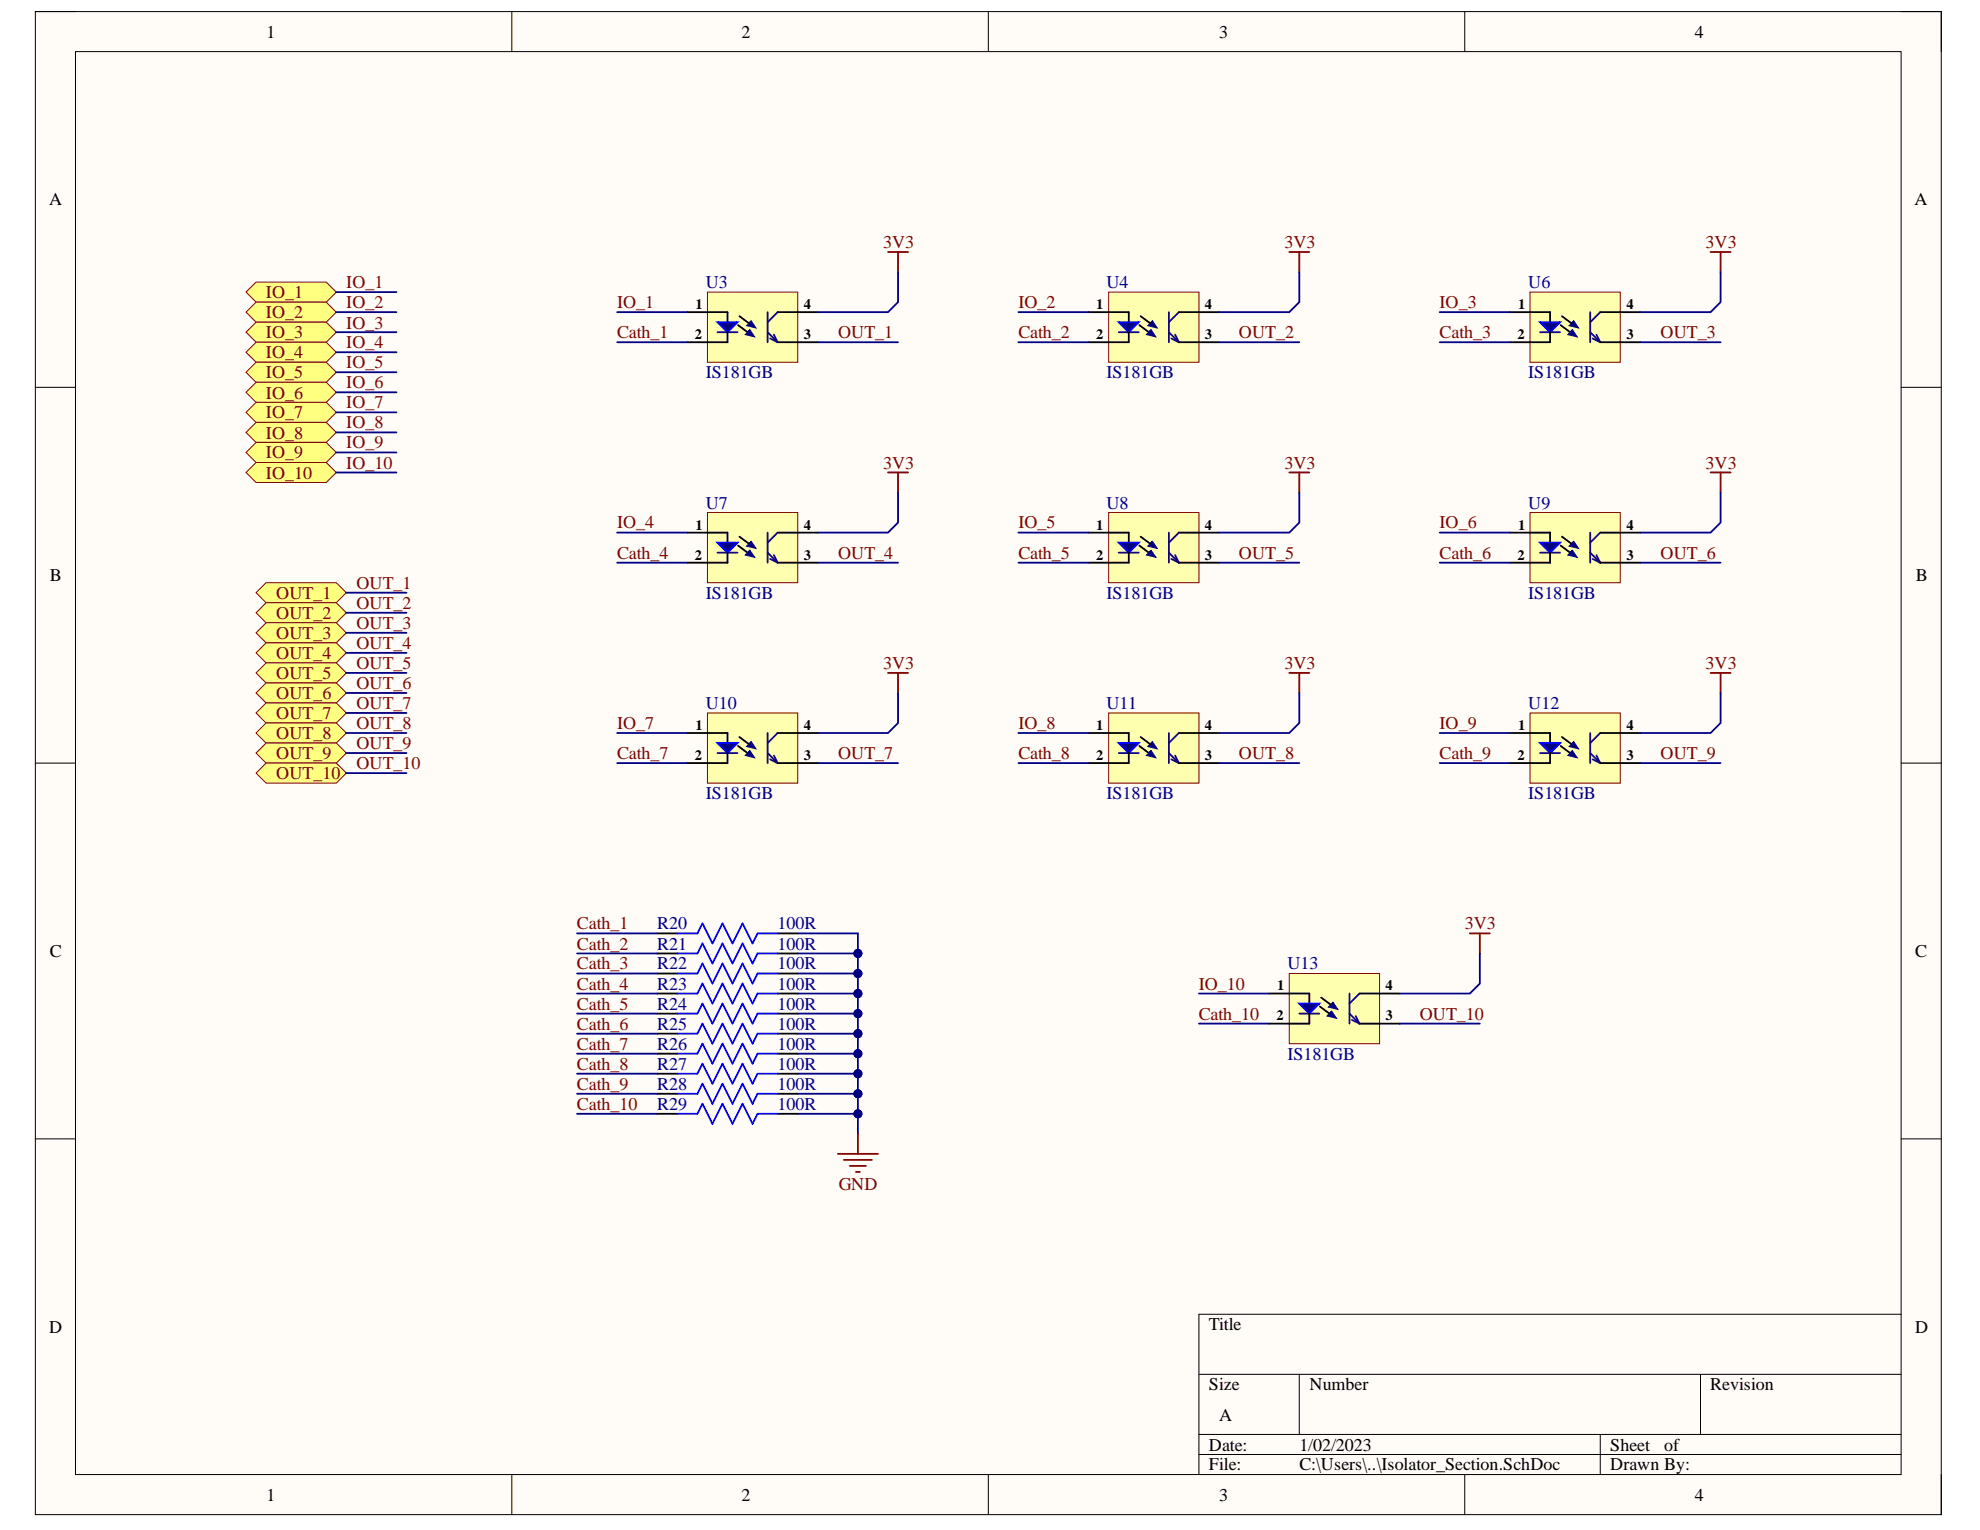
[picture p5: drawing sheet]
<svg xmlns="http://www.w3.org/2000/svg" width="279mm" height="216mm" viewBox="0 0 279 216" stroke-linecap="round" stroke-linejoin="round" font-family="sans-serif">
<path d="M5 1.6h268.9v212.1h-268.9z" fill-rule="evenodd" fill="#fffcf8"/>
<path d="M5 1.6h268.9v212.1h-268.9z" fill="none" stroke="#000" stroke-width=".14"/>
<path d="M10.7 7.3h257.6v200.8h-257.6z" fill-rule="evenodd" fill="#fffcf8"/>
<g fill="none" stroke="#000" stroke-width=".14">
<path d="M5 1.6h5.7M10.7 7.3h257.6v200.8h-257.6zM72.2 1.6v5.7M139.5 1.6v5.7M206.7 1.6v5.7M268.3 1.6h5.6v5.7M5 54.7h5.7M268.3 54.7h5.6M5 107.7h5.7M268.3 107.7h5.6M5 160.7h5.7M268.3 160.7h5.6"/>
<path d="M169.2 193.9h99.1M183.3 193.9v8.5M240 193.9v8.5M268.3 185.5h-99.1v22.6M72.2 208.1v5.6M139.5 208.1v5.6M169.2 202.4h99.1M169.2 205.2h99.1M206.7 208.1v5.6M225.8 202.4v5.7M273.9 208.1v5.6"/>
</g>
<path d="M99.8 41.2h12.8v9.9h-12.8z" fill-rule="evenodd" fill="#ffffb0"/>
<path d="M99.8 41.2h12.8v9.9h-12.8z" fill="none" stroke="#800000" stroke-width=".14"/>
<path d="M97 44h2.8M97 48.3h2.8M104.2 45.9l1.3 1" fill="none" stroke="#000" stroke-width=".25"/>
<path d="M105.8 46.5l.7 1-1.3-.3z" fill-rule="evenodd" fill="#0c0087"/>
<path d="M105.8 46.5l.7 1-1.3-.3z" fill="none" stroke="#0c0087" stroke-width=".14"/>
<path d="M105.7 45.6l.3-.3 .7 1-1.4-.3 .7-.7z" fill-rule="evenodd" fill="#0c0087"/>
<path d="M105.7 45.6l.3-.3 .7 1-1.4-.3 .7-.7z" fill="none" stroke="#0c0087" stroke-width=".14"/>
<path d="M99.8 44h2.9v1.5M104.3 44.6l1.4 1" fill="none" stroke="#000" stroke-width=".25"/>
<path d="M101.2 45.5h2.9l-1.4 1.4z" fill="#0c0087"/>
<path d="M101.2 45.5h2.9l-1.4 1.4zM95.6 131.7h2.8l.7-1.4 1.4 2.8 1.4-2.8 1.5 2.8 1.4-2.8 1.4 2.8 .7-1.4h2.8M95.6 137.4h2.8l.7-1.4 1.4 2.8 1.4-2.8 1.5 2.8 1.4-2.8 1.4 2.8 .7-1.4h2.8M95.6 134.5h2.8l.7-1.4 1.4 2.9 1.4-2.9 1.5 2.9 1.4-2.9 1.4 2.9 .7-1.5h2.8M95.6 143h2.8l.7-1.4 1.4 2.8 1.4-2.8 1.5 2.8 1.4-2.8 1.4 2.8 .7-1.4h2.8M95.6 140.2h2.8l.7-1.4 1.4 2.8 1.4-2.8 1.5 2.8 1.4-2.8 1.4 2.8 .7-1.4h2.8M95.6 148.7h2.8l.7-1.4 1.4 2.8 1.4-2.8 1.5 2.8 1.4-2.8 1.4 2.8 .7-1.4h2.8M95.6 151.5h2.8l.7-1.4 1.4 2.8 1.4-2.8 1.5 2.8 1.4-2.8 1.4 2.8 .7-1.4h2.8M95.6 145.9h2.8l.7-1.5 1.4 2.9 1.4-2.9 1.5 2.9 1.4-2.9 1.4 2.9 .7-1.4h2.8M95.6 154.3h2.8l.7-1.4 1.4 2.9 1.4-2.9 1.5 2.9 1.4-2.9 1.4 2.9 .7-1.5h2.8M95.6 157.2h2.8l.7-1.4 1.4 2.8 1.4-2.8 1.5 2.8 1.4-2.8 1.4 2.8 .7-1.4h2.8" fill="none" stroke="#00f" stroke-width=".25"/>
<path d="M101.2 46.9h2.9M108.3 44v4.3M108.3 46.9l1.4 1.4M108.7 47.8l1 .5M109.2 47.2l.5 1.1M109.7 44l-1.4 1.5" fill="none" stroke="#11037f" stroke-width=".25"/>
<g fill="none" stroke="#000" stroke-width=".25">
<path d="M102.7 46.9v1.4h-2.9M109.7 48.3h5.7M109.7 44h5.7M92.7 131.7h2.9M92.7 134.5h2.9M92.7 137.4h2.9M109.7 131.7h2.9M109.7 134.5h2.9M109.7 137.4h2.9M92.7 140.2h2.9M92.7 143h2.9M92.7 145.9h2.9"/>
<path d="M92.7 148.7h2.9M92.7 151.5h2.9M92.7 154.3h2.9M92.7 157.2h2.9M109.7 140.2h2.9M109.7 143h2.9M109.7 145.9h2.9M109.7 148.7h2.9M109.7 151.5h2.9M109.7 154.3h2.9M109.7 157.2h2.9"/>
</g>
<path d="M156.4 41.2h12.8v9.9h-12.8z" fill-rule="evenodd" fill="#ffffb0"/>
<path d="M156.4 41.2h12.8v9.9h-12.8z" fill="none" stroke="#800000" stroke-width=".14"/>
<path d="M153.6 44h2.8M153.6 48.3h2.8M160.8 45.9l1.3 1" fill="none" stroke="#000" stroke-width=".25"/>
<path d="M161.8 47.2l.6-.7-.3 .4 .3-.4 .7 1z" fill-rule="evenodd" fill="#0c0087"/>
<path d="M161.8 47.2l.6-.7-.3 .4 .3-.4 .7 1z" fill="none" stroke="#0c0087" stroke-width=".14"/>
<path d="M162 46l.6-.7-.3 .3 .3-.3 .7 1z" fill-rule="evenodd" fill="#0c0087"/>
<path d="M162 46l.6-.7-.3 .3 .3-.3 .7 1z" fill="none" stroke="#0c0087" stroke-width=".14"/>
<path d="M156.4 44h2.9v1.5M161 44.6l1.3 1" fill="none" stroke="#000" stroke-width=".25"/>
<path d="M157.9 45.5h2.8l-1.4 1.4z" fill="#0c0087"/>
<path d="M157.9 45.5h2.8l-1.4 1.4z" fill="none" stroke="#00f" stroke-width=".25"/>
<path d="M157.9 46.9h2.8M164.9 44v4.3M164.9 46.9l1.5 1.4M165.3 47.8l1.1 .5M165.8 47.2l.6 1.1M166.4 44l-1.5 1.5" fill="none" stroke="#11037f" stroke-width=".25"/>
<path d="M159.3 46.9v1.4h-2.9M166.4 48.3h5.6M166.4 44h5.6" fill="none" stroke="#000" stroke-width=".25"/>
<path d="M215.9 41.2h12.7v9.9h-12.7z" fill-rule="evenodd" fill="#ffffb0"/>
<path d="M215.9 41.2h12.7v9.9h-12.7z" fill="none" stroke="#800000" stroke-width=".14"/>
<path d="M213.1 44h2.8M213.1 48.3h2.8M220.2 45.9l1.4 1" fill="none" stroke="#000" stroke-width=".25"/>
<path d="M221.9 46.5l.7 1-1.4-.3z" fill-rule="evenodd" fill="#0c0087"/>
<path d="M221.9 46.5l.7 1-1.4-.3z" fill="none" stroke="#0c0087" stroke-width=".14"/>
<path d="M222.1 45.3l.7 1-1.4-.3z" fill-rule="evenodd" fill="#0c0087"/>
<path d="M222.1 45.3l.7 1-1.4-.3z" fill="none" stroke="#0c0087" stroke-width=".14"/>
<path d="M215.9 44h2.8v1.5M220.4 44.6l1.4 1" fill="none" stroke="#000" stroke-width=".25"/>
<path d="M217.3 45.5h2.8l-1.4 1.4z" fill="#0c0087"/>
<path d="M217.3 45.5h2.8l-1.4 1.4z" fill="none" stroke="#00f" stroke-width=".25"/>
<path d="M217.3 46.9h2.8M224.4 44v4.3M224.4 46.9l1.4 1.4M224.7 47.8l1.1 .5M225.3 47.2l.5 1.1M225.8 44l-1.4 1.5" fill="none" stroke="#11037f" stroke-width=".25"/>
<path d="M218.7 46.9v1.4h-2.8M225.8 48.3h5.7M225.8 44h5.7" fill="none" stroke="#000" stroke-width=".25"/>
<path d="M99.8 72.3h12.8v9.9h-12.8z" fill-rule="evenodd" fill="#ffffb0"/>
<path d="M99.8 72.3h12.8v9.9h-12.8z" fill="none" stroke="#800000" stroke-width=".14"/>
<path d="M97 75.2h2.8M97 79.4h2.8M104.2 77l1.3 1" fill="none" stroke="#000" stroke-width=".25"/>
<path d="M105.8 77.6l.7 1.1-1.3-.4z" fill-rule="evenodd" fill="#0c0087"/>
<path d="M105.8 77.6l.7 1.1-1.3-.4z" fill="none" stroke="#0c0087" stroke-width=".14"/>
<path d="M105.7 76.7l.3-.3 .7 1-1.4-.3 .7-.7z" fill-rule="evenodd" fill="#0c0087"/>
<path d="M105.7 76.7l.3-.3 .7 1-1.4-.3 .7-.7z" fill="none" stroke="#0c0087" stroke-width=".14"/>
<path d="M99.8 75.2h2.9v1.4M104.3 75.7l1.4 1" fill="none" stroke="#000" stroke-width=".25"/>
<path d="M101.2 76.6h2.9l-1.4 1.4z" fill="#0c0087"/>
<path d="M101.2 76.6h2.9l-1.4 1.4z" fill="none" stroke="#00f" stroke-width=".25"/>
<path d="M101.2 78h2.9M108.3 75.2v4.2M108.3 78l1.4 1.4M108.7 78.9l1 .5M109.2 78.3l.5 1.1M109.7 75.2l-1.4 1.4" fill="none" stroke="#11037f" stroke-width=".25"/>
<path d="M102.7 78v1.4h-2.9M109.7 79.4h5.7M109.7 75.2h5.7" fill="none" stroke="#000" stroke-width=".25"/>
<path d="M156.4 72.3h12.8v9.9h-12.8z" fill-rule="evenodd" fill="#ffffb0"/>
<path d="M156.4 72.3h12.8v9.9h-12.8z" fill="none" stroke="#800000" stroke-width=".14"/>
<path d="M153.6 75.2h2.8M153.6 79.4h2.8M160.8 77l1.3 1" fill="none" stroke="#000" stroke-width=".25"/>
<path d="M161.8 78.3l.6-.7-.3 .4 .3-.4 .7 1.1z" fill-rule="evenodd" fill="#0c0087"/>
<path d="M161.8 78.3l.6-.7-.3 .4 .3-.4 .7 1.1z" fill="none" stroke="#0c0087" stroke-width=".14"/>
<path d="M162 77.1l.6-.7-.3 .3 .3-.3 .7 1z" fill-rule="evenodd" fill="#0c0087"/>
<path d="M162 77.1l.6-.7-.3 .3 .3-.3 .7 1z" fill="none" stroke="#0c0087" stroke-width=".14"/>
<path d="M156.4 75.2h2.9v1.4M161 75.7l1.3 1" fill="none" stroke="#000" stroke-width=".25"/>
<path d="M157.9 76.6h2.8l-1.4 1.4z" fill="#0c0087"/>
<path d="M157.9 76.6h2.8l-1.4 1.4z" fill="none" stroke="#00f" stroke-width=".25"/>
<path d="M157.9 78h2.8M164.9 75.2v4.2M164.9 78l1.5 1.4M165.3 78.9l1.1 .5M165.8 78.3l.6 1.1M166.4 75.2l-1.5 1.4" fill="none" stroke="#11037f" stroke-width=".25"/>
<path d="M159.3 78v1.4h-2.9M166.4 79.4h5.6M166.4 75.2h5.6" fill="none" stroke="#000" stroke-width=".25"/>
<path d="M215.9 72.3h12.7v9.9h-12.7z" fill-rule="evenodd" fill="#ffffb0"/>
<path d="M215.9 72.3h12.7v9.9h-12.7z" fill="none" stroke="#800000" stroke-width=".14"/>
<path d="M213.1 75.2h2.8M213.1 79.4h2.8M220.2 77l1.4 1" fill="none" stroke="#000" stroke-width=".25"/>
<path d="M221.9 77.6l.7 1.1-1.4-.4z" fill-rule="evenodd" fill="#0c0087"/>
<path d="M221.9 77.6l.7 1.1-1.4-.4z" fill="none" stroke="#0c0087" stroke-width=".14"/>
<path d="M222.1 76.4l.7 1-1.4-.3z" fill-rule="evenodd" fill="#0c0087"/>
<path d="M222.1 76.4l.7 1-1.4-.3z" fill="none" stroke="#0c0087" stroke-width=".14"/>
<path d="M215.9 75.2h2.8v1.4M220.4 75.7l1.4 1" fill="none" stroke="#000" stroke-width=".25"/>
<path d="M217.3 76.6h2.8l-1.4 1.4z" fill="#0c0087"/>
<path d="M217.3 76.6h2.8l-1.4 1.4z" fill="none" stroke="#00f" stroke-width=".25"/>
<path d="M217.3 78h2.8M224.4 75.2v4.2M224.4 78l1.4 1.4M224.7 78.9l1.1 .5M225.3 78.3l.5 1.1M225.8 75.2l-1.4 1.4" fill="none" stroke="#11037f" stroke-width=".25"/>
<path d="M218.7 78v1.4h-2.8M225.8 79.4h5.7M225.8 75.2h5.7" fill="none" stroke="#000" stroke-width=".25"/>
<path d="M99.8 100.6h12.8v9.9h-12.8z" fill-rule="evenodd" fill="#ffffb0"/>
<path d="M99.8 100.6h12.8v9.9h-12.8z" fill="none" stroke="#800000" stroke-width=".14"/>
<path d="M97 103.4h2.8M97 107.7h2.8M104.2 105.3l1.3 1" fill="none" stroke="#000" stroke-width=".25"/>
<path d="M105.2 106.6l.6-.7-.3 .4 .3-.4 .7 1z" fill-rule="evenodd" fill="#0c0087"/>
<path d="M105.2 106.6l.6-.7-.3 .4 .3-.4 .7 1z" fill="none" stroke="#0c0087" stroke-width=".14"/>
<path d="M106 104.7l.7 1-1.4-.4z" fill-rule="evenodd" fill="#0c0087"/>
<path d="M106 104.7l.7 1-1.4-.4z" fill="none" stroke="#0c0087" stroke-width=".14"/>
<path d="M99.8 103.4h2.9v1.5M104.3 104l1.4 1" fill="none" stroke="#000" stroke-width=".25"/>
<path d="M101.2 104.9h2.9l-1.4 1.4z" fill="#0c0087"/>
<path d="M101.2 104.9h2.9l-1.4 1.4z" fill="none" stroke="#00f" stroke-width=".25"/>
<path d="M101.2 106.3h2.9M108.3 103.4v4.3M108.3 106.3l1.4 1.4M108.7 107.1l1 .6M109.2 106.6l.5 1.1M109.7 103.4l-1.4 1.5" fill="none" stroke="#11037f" stroke-width=".25"/>
<path d="M102.7 106.3v1.4h-2.9M109.7 107.7h5.7M109.7 103.4h5.7" fill="none" stroke="#000" stroke-width=".25"/>
<path d="M156.4 100.6h12.8v9.9h-12.8z" fill-rule="evenodd" fill="#ffffb0"/>
<path d="M156.4 100.6h12.8v9.9h-12.8z" fill="none" stroke="#800000" stroke-width=".14"/>
<path d="M153.6 103.4h2.8M153.6 107.7h2.8M160.8 105.3l1.3 1" fill="none" stroke="#000" stroke-width=".25"/>
<path d="M161.8 106.6l.6-.7-.3 .4 .3-.4 .7 1z" fill-rule="evenodd" fill="#0c0087"/>
<path d="M161.8 106.6l.6-.7-.3 .4 .3-.4 .7 1z" fill="none" stroke="#0c0087" stroke-width=".14"/>
<path d="M162 105.3l.6-.6-.3 .3 .3-.3 .7 1z" fill-rule="evenodd" fill="#0c0087"/>
<path d="M162 105.3l.6-.6-.3 .3 .3-.3 .7 1z" fill="none" stroke="#0c0087" stroke-width=".14"/>
<path d="M156.4 103.4h2.9v1.5M161 104l1.3 1" fill="none" stroke="#000" stroke-width=".25"/>
<path d="M157.9 104.9h2.8l-1.4 1.4z" fill="#0c0087"/>
<path d="M157.9 104.9h2.8l-1.4 1.4z" fill="none" stroke="#00f" stroke-width=".25"/>
<path d="M157.9 106.3h2.8M164.9 103.4v4.3M164.9 106.3l1.5 1.4M165.3 107.1l1.1 .6M165.8 106.6l.6 1.1M166.4 103.4l-1.5 1.5" fill="none" stroke="#11037f" stroke-width=".25"/>
<path d="M159.3 106.3v1.4h-2.9M166.4 107.7h5.6M166.4 103.4h5.6" fill="none" stroke="#000" stroke-width=".25"/>
<path d="M215.9 100.6h12.7v9.9h-12.7z" fill-rule="evenodd" fill="#ffffb0"/>
<path d="M215.9 100.6h12.7v9.9h-12.7z" fill="none" stroke="#800000" stroke-width=".14"/>
<path d="M213.1 103.4h2.8M213.1 107.7h2.8M220.2 105.3l1.4 1" fill="none" stroke="#000" stroke-width=".25"/>
<path d="M221.2 106.6l.7-.7-.3 .4 .3-.4 .7 1z" fill-rule="evenodd" fill="#0c0087"/>
<path d="M221.2 106.6l.7-.7-.3 .4 .3-.4 .7 1z" fill="none" stroke="#0c0087" stroke-width=".14"/>
<path d="M222.1 104.7l.7 1-1.4-.4z" fill-rule="evenodd" fill="#0c0087"/>
<path d="M222.1 104.7l.7 1-1.4-.4z" fill="none" stroke="#0c0087" stroke-width=".14"/>
<path d="M215.9 103.4h2.8v1.5M220.4 104l1.4 1" fill="none" stroke="#000" stroke-width=".25"/>
<path d="M217.3 104.9h2.8l-1.4 1.4z" fill="#0c0087"/>
<path d="M217.3 104.9h2.8l-1.4 1.4z" fill="none" stroke="#00f" stroke-width=".25"/>
<path d="M217.3 106.3h2.8M224.4 103.4v4.3M224.4 106.3l1.4 1.4M224.7 107.2l1.1 .5M225.3 106.6l.5 1.1M225.8 103.4l-1.4 1.5" fill="none" stroke="#11037f" stroke-width=".25"/>
<path d="M218.7 106.3v1.4h-2.8M225.8 107.7h5.7M225.8 103.4h5.7" fill="none" stroke="#000" stroke-width=".25"/>
<path d="M181.9 137.4h12.8v9.9h-12.8z" fill-rule="evenodd" fill="#ffffb0"/>
<path d="M181.9 137.4h12.8v9.9h-12.8z" fill="none" stroke="#800000" stroke-width=".14"/>
<path d="M179.1 140.2h2.8M179.1 144.4h2.8M186.3 142l1.3 1" fill="none" stroke="#000" stroke-width=".25"/>
<path d="M187.9 142.7l.7 1-1.3-.3z" fill-rule="evenodd" fill="#0c0087"/>
<path d="M187.9 142.7l.7 1-1.3-.3z" fill="none" stroke="#0c0087" stroke-width=".14"/>
<path d="M188.1 141.4l.7 1-1.4-.3z" fill-rule="evenodd" fill="#0c0087"/>
<path d="M188.1 141.4l.7 1-1.4-.3z" fill="none" stroke="#0c0087" stroke-width=".14"/>
<path d="M181.9 140.2h2.9v1.4M186.4 140.8l1.4 1" fill="none" stroke="#000" stroke-width=".25"/>
<path d="M183.3 141.6h2.9l-1.4 1.4z" fill="#0c0087"/>
<path d="M183.3 141.6h2.9l-1.4 1.4z" fill="none" stroke="#00f" stroke-width=".25"/>
<path d="M183.3 143h2.9M190.4 140.2v4.2M190.4 143l1.4 1.4M190.8 143.9l1 .5M191.3 143.4l.5 1M191.8 140.2l-1.4 1.4" fill="none" stroke="#11037f" stroke-width=".25"/>
<path d="M184.8 143v1.4h-2.9M191.8 144.4h5.7M191.8 140.2h5.7" fill="none" stroke="#000" stroke-width=".25"/>
<path d="M37.5 82.2h10l1.4 1.4-1.4 1.5h-10l-1.4-1.5z" fill-rule="evenodd" fill="#ffff80"/>
<path d="M37.5 82.2h10l1.4 1.4-1.4 1.5h-10l-1.4-1.5z" fill="none" stroke="#800000" stroke-width=".14"/>
<path d="M37.5 85.1h10l1.4 1.4-1.4 1.4h-10l-1.4-1.4z" fill-rule="evenodd" fill="#ffff80"/>
<path d="M37.5 85.1h10l1.4 1.4-1.4 1.4h-10l-1.4-1.4z" fill="none" stroke="#800000" stroke-width=".14"/>
<path d="M37.5 87.9h10l1.4 1.4-1.4 1.4h-10l-1.4-1.4z" fill-rule="evenodd" fill="#ffff80"/>
<path d="M37.5 87.9h10l1.4 1.4-1.4 1.4h-10l-1.4-1.4z" fill="none" stroke="#800000" stroke-width=".14"/>
<path d="M37.5 90.7h10l1.4 1.4-1.4 1.4h-10l-1.4-1.4z" fill-rule="evenodd" fill="#ffff80"/>
<path d="M37.5 90.7h10l1.4 1.4-1.4 1.4h-10l-1.4-1.4z" fill="none" stroke="#800000" stroke-width=".14"/>
<path d="M37.5 93.5h10l1.4 1.5-1.4 1.4h-10l-1.4-1.4z" fill-rule="evenodd" fill="#ffff80"/>
<path d="M37.5 93.5h10l1.4 1.5-1.4 1.4h-10l-1.4-1.4z" fill="none" stroke="#800000" stroke-width=".14"/>
<path d="M37.5 96.4h10l1.4 1.4-1.4 1.4h-10l-1.4-1.4z" fill-rule="evenodd" fill="#ffff80"/>
<path d="M37.5 96.4h10l1.4 1.4-1.4 1.4h-10l-1.4-1.4z" fill="none" stroke="#800000" stroke-width=".14"/>
<path d="M37.5 99.2h10l1.4 1.4-1.4 1.4h-10l-1.4-1.4z" fill-rule="evenodd" fill="#ffff80"/>
<path d="M37.5 99.2h10l1.4 1.4-1.4 1.4h-10l-1.4-1.4z" fill="none" stroke="#800000" stroke-width=".14"/>
<path d="M37.5 102h10l1.4 1.4-1.4 1.5h-10l-1.4-1.5z" fill-rule="evenodd" fill="#ffff80"/>
<path d="M37.5 102h10l1.4 1.4-1.4 1.5h-10l-1.4-1.5z" fill="none" stroke="#800000" stroke-width=".14"/>
<path d="M37.5 104.9h10l1.4 1.4-1.4 1.4h-10l-1.4-1.4z" fill-rule="evenodd" fill="#ffff80"/>
<path d="M37.5 104.9h10l1.4 1.4-1.4 1.4h-10l-1.4-1.4z" fill="none" stroke="#800000" stroke-width=".14"/>
<path d="M37.5 107.7h10l1.4 1.4-1.4 1.4h-10l-1.4-1.4z" fill-rule="evenodd" fill="#ffff80"/>
<path d="M37.5 107.7h10l1.4 1.4-1.4 1.4h-10l-1.4-1.4z" fill="none" stroke="#800000" stroke-width=".14"/>
<path d="M34.7 41.2l1.4-1.4h9.9l1.5 1.4-1.5 1.4h-9.9z" fill-rule="evenodd" fill="#ffff80"/>
<path d="M34.7 41.2l1.4-1.4h9.9l1.5 1.4-1.5 1.4h-9.9z" fill="none" stroke="#800000" stroke-width=".14"/>
<path d="M34.7 44l1.4-1.4h9.9l1.5 1.4-1.5 1.5h-9.9z" fill-rule="evenodd" fill="#ffff80"/>
<path d="M34.7 44l1.4-1.4h9.9l1.5 1.4-1.5 1.5h-9.9z" fill="none" stroke="#800000" stroke-width=".14"/>
<path d="M34.7 46.9l1.4-1.4h9.9l1.5 1.4-1.5 1.4h-9.9z" fill-rule="evenodd" fill="#ffff80"/>
<path d="M34.7 46.9l1.4-1.4h9.9l1.5 1.4-1.5 1.4h-9.9z" fill="none" stroke="#800000" stroke-width=".14"/>
<path d="M34.7 49.7l1.4-1.4h9.9l1.5 1.4-1.5 1.4h-9.9z" fill-rule="evenodd" fill="#ffff80"/>
<path d="M34.7 49.7l1.4-1.4h9.9l1.5 1.4-1.5 1.4h-9.9z" fill="none" stroke="#800000" stroke-width=".14"/>
<path d="M34.7 52.5l1.4-1.4h9.9l1.5 1.4-1.5 1.4h-9.9z" fill-rule="evenodd" fill="#ffff80"/>
<path d="M34.7 52.5l1.4-1.4h9.9l1.5 1.4-1.5 1.4h-9.9z" fill="none" stroke="#800000" stroke-width=".14"/>
<path d="M34.7 55.4l1.4-1.5h9.9l1.5 1.5-1.5 1.4h-9.9z" fill-rule="evenodd" fill="#ffff80"/>
<path d="M34.7 55.4l1.4-1.5h9.9l1.5 1.5-1.5 1.4h-9.9z" fill="none" stroke="#800000" stroke-width=".14"/>
<path d="M34.7 58.2l1.4-1.4h9.9l1.5 1.4-1.5 1.4h-9.9z" fill-rule="evenodd" fill="#ffff80"/>
<path d="M34.7 58.2l1.4-1.4h9.9l1.5 1.4-1.5 1.4h-9.9z" fill="none" stroke="#800000" stroke-width=".14"/>
<path d="M34.7 61l1.4-1.4h9.9l1.5 1.4-1.5 1.4h-9.9z" fill-rule="evenodd" fill="#ffff80"/>
<path d="M34.7 61l1.4-1.4h9.9l1.5 1.4-1.5 1.4h-9.9z" fill="none" stroke="#800000" stroke-width=".14"/>
<path d="M34.7 63.8l1.4-1.4h9.9l1.5 1.4-1.5 1.5h-9.9z" fill-rule="evenodd" fill="#ffff80"/>
<path d="M34.7 63.8l1.4-1.4h9.9l1.5 1.4-1.5 1.5h-9.9z" fill="none" stroke="#800000" stroke-width=".14"/>
<path d="M34.7 66.7l1.4-1.4h9.9l1.5 1.4-1.5 1.4h-9.9z" fill-rule="evenodd" fill="#ffff80"/>
<path d="M34.7 66.7l1.4-1.4h9.9l1.5 1.4-1.5 1.4h-9.9z" fill="none" stroke="#800000" stroke-width=".14"/>
<path d="M87.1 48.3h9.9M115.4 48.3h11.3M81.4 131.7h11.3M112.6 131.7h8.5v28.3" fill="none" stroke="#000080" stroke-width=".25"/>
<circle cx="121.1" cy="134.5" r=".56" fill="#000080"/>
<circle cx="121.1" cy="134.5" r=".56" fill="none" stroke="#000080" stroke-width=".14"/>
<circle cx="121.1" cy="137.4" r=".56" fill="#000080"/>
<circle cx="121.1" cy="137.4" r=".56" fill="none" stroke="#000080" stroke-width=".14"/>
<circle cx="121.1" cy="140.2" r=".56" fill="#000080"/>
<circle cx="121.1" cy="140.2" r=".56" fill="none" stroke="#000080" stroke-width=".14"/>
<circle cx="121.1" cy="143" r=".56" fill="#000080"/>
<circle cx="121.1" cy="143" r=".56" fill="none" stroke="#000080" stroke-width=".14"/>
<circle cx="121.1" cy="145.9" r=".57" fill="#000080"/>
<circle cx="121.1" cy="145.9" r=".57" fill="none" stroke="#000080" stroke-width=".14"/>
<circle cx="121.1" cy="148.7" r=".57" fill="#000080"/>
<circle cx="121.1" cy="148.7" r=".57" fill="none" stroke="#000080" stroke-width=".14"/>
<circle cx="121.1" cy="151.5" r=".56" fill="#000080"/>
<circle cx="121.1" cy="151.5" r=".56" fill="none" stroke="#000080" stroke-width=".14"/>
<circle cx="121.1" cy="154.3" r=".56" fill="#000080"/>
<circle cx="121.1" cy="154.3" r=".56" fill="none" stroke="#000080" stroke-width=".14"/>
<circle cx="121.1" cy="157.2" r=".56" fill="#000080"/>
<circle cx="121.1" cy="157.2" r=".56" fill="none" stroke="#000080" stroke-width=".14"/>
<path d="M112.6 134.5h8.5" fill="none" stroke="#000080" stroke-width=".25"/>
<circle cx="121.1" cy="134.5" r=".56" fill="#000080"/>
<circle cx="121.1" cy="134.5" r=".56" fill="none" stroke="#000080" stroke-width=".14"/>
<path d="M81.4 134.5h11.3M81.4 137.4h11.3M112.6 137.4h8.5" fill="none" stroke="#000080" stroke-width=".25"/>
<circle cx="121.1" cy="137.4" r=".56" fill="#000080"/>
<circle cx="121.1" cy="137.4" r=".56" fill="none" stroke="#000080" stroke-width=".14"/>
<path d="M81.4 140.2h11.3M112.6 140.2h8.5" fill="none" stroke="#000080" stroke-width=".25"/>
<circle cx="121.1" cy="140.2" r=".56" fill="#000080"/>
<circle cx="121.1" cy="140.2" r=".56" fill="none" stroke="#000080" stroke-width=".14"/>
<path d="M81.4 143h11.3M112.6 145.9h8.5" fill="none" stroke="#000080" stroke-width=".25"/>
<circle cx="121.1" cy="145.9" r=".57" fill="#000080"/>
<circle cx="121.1" cy="145.9" r=".57" fill="none" stroke="#000080" stroke-width=".14"/>
<path d="M81.4 145.9h11.3M81.4 148.7h11.3M112.6 148.7h8.5" fill="none" stroke="#000080" stroke-width=".25"/>
<circle cx="121.1" cy="148.7" r=".57" fill="#000080"/>
<circle cx="121.1" cy="148.7" r=".57" fill="none" stroke="#000080" stroke-width=".14"/>
<path d="M81.4 151.5h11.3M112.6 151.5h8.5" fill="none" stroke="#000080" stroke-width=".25"/>
<circle cx="121.1" cy="151.5" r=".56" fill="#000080"/>
<circle cx="121.1" cy="151.5" r=".56" fill="none" stroke="#000080" stroke-width=".14"/>
<path d="M112.6 143h8.5" fill="none" stroke="#000080" stroke-width=".25"/>
<circle cx="121.1" cy="143" r=".56" fill="#000080"/>
<circle cx="121.1" cy="143" r=".56" fill="none" stroke="#000080" stroke-width=".14"/>
<path d="M112.6 154.3h8.5" fill="none" stroke="#000080" stroke-width=".25"/>
<circle cx="121.1" cy="154.3" r=".56" fill="#000080"/>
<circle cx="121.1" cy="154.3" r=".56" fill="none" stroke="#000080" stroke-width=".14"/>
<path d="M112.6 157.2h8.5" fill="none" stroke="#000080" stroke-width=".25"/>
<circle cx="121.1" cy="157.2" r=".56" fill="#000080"/>
<circle cx="121.1" cy="157.2" r=".56" fill="none" stroke="#000080" stroke-width=".14"/>
<g fill="none" stroke="#000080" stroke-width=".25">
<path d="M126.7 38.4v4.2l-1.4 1.4h-9.9M183.3 38.4v4.2l-1.4 1.4h-9.9M242.8 38.4v4.2l-1.4 1.4h-9.9M47.5 44h8.4M47.5 41.2h8.4M47.5 46.9h8.4M47.5 49.7h8.4M47.5 52.5h8.4M47.5 55.4h8.4M47.5 58.2h8.4M87.1 44h9.9M143.7 44h9.9"/>
<path d="M143.7 48.3h9.9M172 48.3h11.3M203.2 44h9.9M203.2 48.3h9.9M231.5 48.3h11.3M47.5 61h8.4M47.5 63.8h8.4M47.5 66.7h8.4M87.1 79.4h9.9M87.1 75.2h9.9M115.4 79.4h11.3M126.7 69.5v4.2l-1.4 1.5h-9.9"/>
<path d="M143.7 79.4h9.9M143.7 75.2h9.9M172 79.4h11.3M183.3 69.5v4.2l-1.4 1.5h-9.9M203.2 79.4h9.9M203.2 75.2h9.9M231.5 79.4h11.3M242.8 69.5v4.2l-1.4 1.5h-9.9M48.9 83.6h8.5M48.9 86.5h8.5M48.9 89.3h8.5M48.9 92.1h8.5"/>
<path d="M48.9 95h8.5M48.9 97.8h8.5M126.7 97.8v4.2l-1.4 1.4h-9.9M183.3 97.8v4.2l-1.4 1.4h-9.9M242.8 97.8v4.2l-1.4 1.4h-9.9M48.9 103.4h8.5M48.9 100.6h8.5M48.9 106.3h8.5M48.9 109.1h8.5M87.1 107.7h9.9M87.1 103.4h9.9M115.4 107.7h11.3"/>
<path d="M143.7 107.7h9.9M143.7 103.4h9.9M172 107.7h11.3M203.2 107.7h9.9M203.2 103.4h9.9M231.5 107.7h11.3M208.8 134.5v4.3l-1.4 1.4h-9.9M81.4 157.2h11.3M81.4 154.3h11.3M169.2 144.4h9.9M169.2 140.2h9.9M197.5 144.4h11.3"/>
</g>
<g fill="none" stroke="#800000" stroke-width=".25">
<path d="M125.3 35.6h2.8M126.7 35.6v2.8M181.9 35.6h2.9M183.3 35.6v2.8M241.4 35.6h2.8M242.8 35.6v2.8M125.3 66.7h2.8M126.7 66.7v2.8M181.9 66.7h2.9M183.3 66.7v2.8M241.4 66.7h2.8M242.8 66.7v2.8"/>
<path d="M125.3 95h2.8M126.7 95v2.8M181.9 95h2.9M183.3 95v2.8M241.4 95h2.8M242.8 95v2.8M207.4 131.7h2.8M208.8 131.7v2.8M121.1 160v2.8M118.2 162.8h5.7M119.1 163.7h3.9M119.9 164.5h2.3"/>
<path d="M120.8 165.4h.5"/>
</g>
<g font-size="2.5">
<text x="37.6" y="5.3">1</text>
<text x="104.7" y="5.3">2</text>
<text x="172" y="5.3">3</text>
<text x="239.1" y="5.3">4</text>
<text x="6.9" y="29">A</text>
<text x="270.2" y="29">A</text>
<text x="7" y="82">B</text>
<text x="270.3" y="82">B</text>
<text x="7" y="135">C</text>
<text x="270.3" y="135">C</text>
<text x="6.9" y="188.1">D</text>
<text x="170.6" y="187.7">Title</text>
<text x="270.3" y="188.1">D</text>
<text x="170.6" y="196.2">Size</text>
<text x="184.8" y="196.2">Number</text>
<text x="241.3" y="196.2">Revision</text>
<text x="172" y="200.5">A</text>
<text x="170.6" y="204.7">Date:</text>
<text x="170.6" y="207.5">File:</text>
<text x="183.4" y="204.7">1/02/2023</text>
<text x="183.4" y="207.5">C:\Users\..\Isolator_Section.SchDoc</text>
<text x="227.2" y="204.7">Sheet</text>
<text x="227.2" y="207.5">Drawn By:</text>
<text x="234.8" y="204.7">of</text>
<text x="37.6" y="211.8">1</text>
<text x="104.7" y="211.8">2</text>
<text x="172" y="211.8">3</text>
<text x="239.1" y="211.8">4</text>
</g>
<g font-size="2.5" fill="#800000">
<text x="124.6" y="35">3V3</text>
<text x="181.2" y="35">3V3</text>
<text x="240.7" y="35">3V3</text>
<text x="48.9" y="40.7">IO_1</text>
<text x="37.5" y="42.1">IO_1</text>
<text x="37.5" y="44.9">IO_2</text>
<text x="37.5" y="47.7">IO_3</text>
<text x="48.9" y="43.5">IO_2</text>
<text x="48.9" y="46.4">IO_3</text>
<text x="87.1" y="47.7">Cath_1</text>
<text x="87.1" y="43.5">IO_1</text>
<text x="118.3" y="47.7">OUT_1</text>
<text x="143.7" y="47.7">Cath_2</text>
<text x="143.7" y="43.5">IO_2</text>
<text x="174.8" y="47.7">OUT_2</text>
<text x="203.1" y="47.7">Cath_3</text>
<text x="203.1" y="43.5">IO_3</text>
<text x="234.3" y="47.7">OUT_3</text>
<text x="37.5" y="50.6">IO_4</text>
<text x="37.5" y="53.4">IO_5</text>
<text x="48.9" y="49.1">IO_4</text>
<text x="48.9" y="51.9">IO_5</text>
<text x="37.5" y="56.2">IO_6</text>
<text x="37.5" y="59">IO_7</text>
<text x="48.9" y="54.8">IO_6</text>
<text x="48.9" y="57.6">IO_7</text>
<text x="37.5" y="61.9">IO_8</text>
<text x="37.5" y="64.7">IO_9</text>
<text x="48.9" y="63.3">IO_9</text>
<text x="48.9" y="60.5">IO_8</text>
<text x="37.5" y="67.6">IO_10</text>
<text x="48.9" y="66.1">IO_10</text>
<text x="124.6" y="66.1">3V3</text>
<text x="181.2" y="66.1">3V3</text>
<text x="240.7" y="66.1">3V3</text>
<text x="87.1" y="74.6">IO_4</text>
<text x="143.7" y="74.6">IO_5</text>
<text x="203.1" y="74.6">IO_6</text>
<text x="50.3" y="83.1">OUT_1</text>
<text x="87.1" y="78.9">Cath_4</text>
<text x="118.3" y="78.9">OUT_4</text>
<text x="143.7" y="78.9">Cath_5</text>
<text x="174.8" y="78.9">OUT_5</text>
<text x="203.1" y="78.9">Cath_6</text>
<text x="234.3" y="78.9">OUT_6</text>
<text x="39" y="84.5">OUT_1</text>
<text x="39" y="87.3">OUT_2</text>
<text x="50.3" y="85.9">OUT_2</text>
<text x="50.3" y="88.8">OUT_3</text>
<text x="39" y="90.2">OUT_3</text>
<text x="39" y="93">OUT_4</text>
<text x="39" y="95.8">OUT_5</text>
<text x="50.3" y="91.5">OUT_4</text>
<text x="50.3" y="94.4">OUT_5</text>
<text x="124.6" y="94.4">3V3</text>
<text x="181.2" y="94.4">3V3</text>
<text x="240.7" y="94.4">3V3</text>
<text x="39" y="98.6">OUT_6</text>
<text x="39" y="101.5">OUT_7</text>
<text x="50.3" y="97.2">OUT_6</text>
<text x="50.3" y="100.1">OUT_7</text>
<text x="39" y="104.3">OUT_8</text>
<text x="39" y="107.2">OUT_9</text>
<text x="50.3" y="102.9">OUT_8</text>
<text x="50.3" y="105.7">OUT_9</text>
<text x="87.1" y="107.2">Cath_7</text>
<text x="87.1" y="102.9">IO_7</text>
<text x="118.3" y="107.2">OUT_7</text>
<text x="143.7" y="107.2">Cath_8</text>
<text x="143.7" y="102.9">IO_8</text>
<text x="174.8" y="107.2">OUT_8</text>
<text x="203.1" y="107.2">Cath_9</text>
<text x="203.1" y="102.9">IO_9</text>
<text x="234.3" y="107.2">OUT_9</text>
<text x="39" y="109.9">OUT_10</text>
<text x="50.3" y="108.5">OUT_10</text>
<text x="81.4" y="131.1">Cath_1</text>
<text x="206.7" y="131.1">3V3</text>
<text x="81.4" y="134">Cath_2</text>
<text x="81.4" y="136.8">Cath_3</text>
<text x="81.4" y="139.7">Cath_4</text>
<text x="81.4" y="142.5">Cath_5</text>
<text x="169.2" y="143.9">Cath_10</text>
<text x="169.2" y="139.7">IO_10</text>
<text x="200.3" y="143.9">OUT_10</text>
<text x="81.4" y="145.3">Cath_6</text>
<text x="81.4" y="148.1">Cath_7</text>
<text x="81.4" y="151">Cath_8</text>
<text x="81.4" y="153.8">Cath_9</text>
<text x="81.4" y="156.6">Cath_10</text>
<text x="118.3" y="168">GND</text>
</g>
<g font-size="2.5" fill="#000080">
<text x="99.6" y="40.7">U3</text>
<text x="156.1" y="40.7">U4</text>
<text x="215.6" y="40.7">U6</text>
<text x="99.6" y="53.4">IS181GB</text>
<text x="156.1" y="53.4">IS181GB</text>
<text x="215.6" y="53.4">IS181GB</text>
<text x="99.6" y="71.8">U7</text>
<text x="156.1" y="71.8">U8</text>
<text x="215.6" y="71.8">U9</text>
<text x="99.6" y="84.5">IS181GB</text>
<text x="156.1" y="84.5">IS181GB</text>
<text x="215.6" y="84.5">IS181GB</text>
<text x="99.6" y="100.1">U10</text>
<text x="156.1" y="100.1">U11</text>
<text x="215.6" y="100.1">U12</text>
<text x="99.6" y="112.7">IS181GB</text>
<text x="156.1" y="112.7">IS181GB</text>
<text x="215.6" y="112.7">IS181GB</text>
<text x="92.7" y="131.1">R20</text>
<text x="109.7" y="131.1">100R</text>
<text x="92.7" y="134">R21</text>
<text x="92.7" y="136.8">R22</text>
<text x="109.7" y="134">100R</text>
<text x="109.7" y="136.8">100R</text>
<text x="181.7" y="136.8">U13</text>
<text x="92.7" y="139.7">R23</text>
<text x="92.7" y="142.5">R24</text>
<text x="109.7" y="139.7">100R</text>
<text x="109.7" y="142.5">100R</text>
<text x="92.7" y="145.3">R25</text>
<text x="92.7" y="148.1">R26</text>
<text x="109.7" y="145.3">100R</text>
<text x="109.7" y="148.1">100R</text>
<text x="181.7" y="149.6">IS181GB</text>
<text x="92.7" y="151">R27</text>
<text x="92.7" y="153.8">R28</text>
<text x="109.7" y="151">100R</text>
<text x="109.7" y="153.8">100R</text>
<text x="92.7" y="156.6">R29</text>
<text x="109.7" y="156.6">100R</text>
</g>
<g font-size="2">
<text x="98.1" y="47.9">2</text>
<text x="98.1" y="43.6">1</text>
<text x="113.4" y="47.9">3</text>
<text x="113.4" y="43.6">4</text>
<text x="154.7" y="43.6">1</text>
<text x="154.7" y="47.9">2</text>
<text x="170" y="47.9">3</text>
<text x="170" y="43.6">4</text>
<text x="214.1" y="47.9">2</text>
<text x="214.2" y="43.6">1</text>
<text x="229.5" y="47.9">3</text>
<text x="229.5" y="43.6">4</text>
<text x="98.1" y="74.7">1</text>
<text x="113.4" y="74.7">4</text>
<text x="154.7" y="74.7">1</text>
<text x="170" y="74.7">4</text>
<text x="214.2" y="74.7">1</text>
<text x="229.5" y="74.7">4</text>
<text x="98.1" y="79">2</text>
<text x="113.4" y="79">3</text>
<text x="154.7" y="79">2</text>
<text x="170" y="79">3</text>
<text x="214.1" y="79">2</text>
<text x="229.5" y="79">3</text>
<text x="98.1" y="107.2">2</text>
<text x="98.1" y="103">1</text>
<text x="113.4" y="107.2">3</text>
<text x="113.4" y="103">4</text>
<text x="154.7" y="103">1</text>
<text x="154.7" y="107.2">2</text>
<text x="170" y="107.2">3</text>
<text x="170" y="103">4</text>
<text x="214.1" y="107.2">2</text>
<text x="214.2" y="103">1</text>
<text x="229.5" y="107.2">3</text>
<text x="229.5" y="103">4</text>
<text x="180.1" y="144">2</text>
<text x="180.2" y="139.8">1</text>
<text x="195.5" y="144">3</text>
<text x="195.5" y="139.8">4</text>
</g>
</svg>
